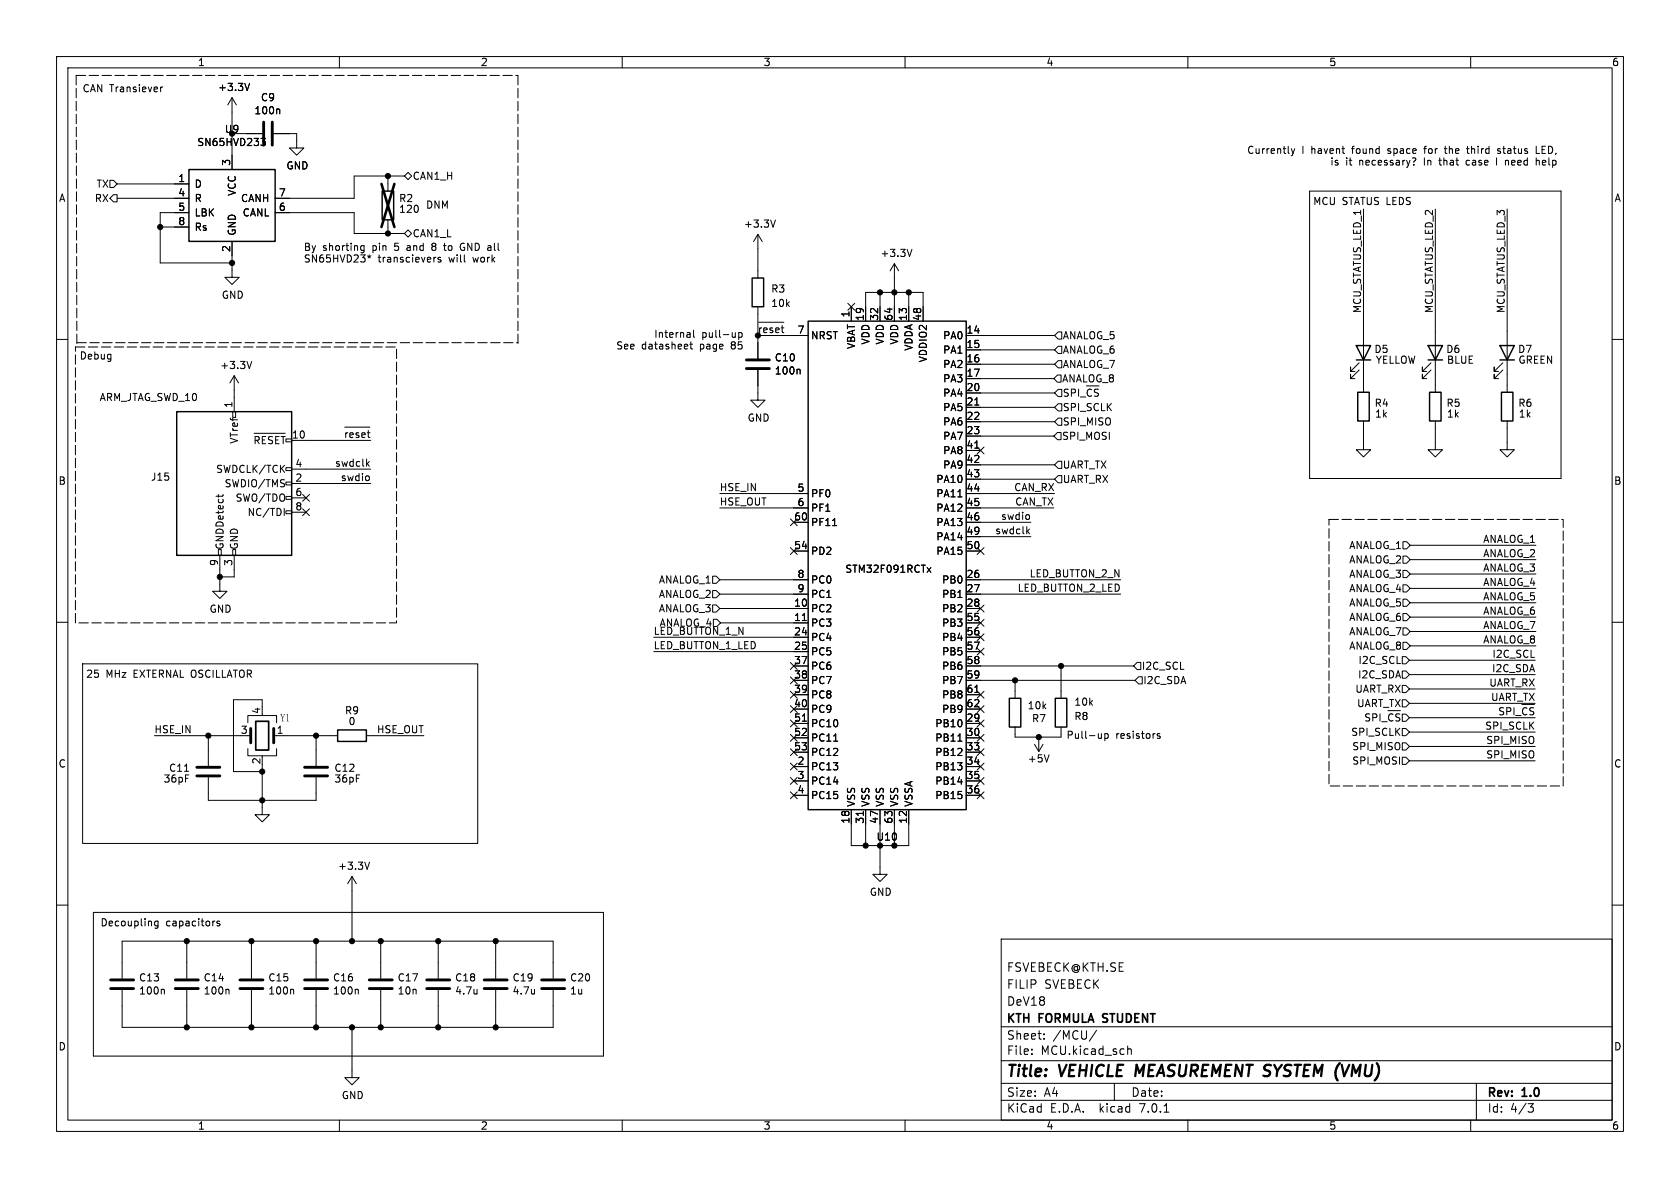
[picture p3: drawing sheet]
<svg xmlns="http://www.w3.org/2000/svg" width="297mm" height="210mm" viewBox="0 0 297 210" stroke-linecap="round" stroke-linejoin="round" font-family="sans-serif">
<g fill="none" stroke="#000" stroke-width=".18">
<path d="M10 10h277v190h-277zM12 12h273v186h-273zM28.4 15.4v.8M28.8 15.4l-.4 .2M41 17.3l-.7 1.2M41 17.3v12.7M41 17.3l.8 1.2M44.1 14.7l-.4 1.3M49.3 19.3l.2 .2v.6M60 10v2M110 10v2M160 10v2"/>
<path d="M210 10v2M260 10v2M19.4 31.9h.7l.6 .6-.6 .6h-.7zM20.1 34.4h.6v1.3h-.6l-.7-.6zM20.7 32.5h12.7M20.7 35.1h12.7M33.4 37.6h-5.1v8.9h12.7M41 23.6h5.4M46.1 24.5h.8l-.4 .4 .4 .2v.4l-.2 .2h-.4M48.4 23.6h4.1v2.6h1.2l-1.2 1.2-1.3-1.2h1.3M48.6 37.6h14v3.7h8.9M68.6 31.1v2.7"/>
<path d="M68.6 38.9v2.4M71.5 31.1l.6-.6 .7 .6-.7 .7zM71.5 31.1h-8.9v4h-14M137.1 38.9l-.4 1.3M228.3 26.3l.3 .8M228.6 27.1l-.3 .4M228.9 26.3l-.3 .8M231.5 33.8h44.5v50.8h-44.5zM237.2 26.3h.5M237.6 27.1h.1M241 37v32.3M249.9 29.1v.1"/>
<path d="M250.3 28.2l-.4 .5M253.7 37v32.3M259.3 26.3h.4M264.8 27.1h.1M264.9 26.3l-.1 .2 .1 .2M266.4 37v32.3M271.6 25.9v1.2h.6M271.6 27.9v1.3M271.8 28.3l-.2 .2M10 60h2M28.3 40.1h5.1M41 42.7v6.3h1.3l-1.3 1.3-1.2-1.3h1.2"/>
<path d="M63.8 44.1l.2 .2 .4-.1M64.4 43.4l-.1 1.2M64.4 43.5l-.4-.1-.2 .1M65 45.2l.3 .2M65.3 45.1v.3M65.3 45.4l-.2 .2M65.3 45.4l.2 .2M65.6 45.2l-.3 .2M71.5 41.3l.6-.7 .7 .7-.7 .6zM77.1 45.5h-.3M77.9 45.5h-.3l-.2 .2 .1 .1 .4 .2v.3h-.5M78.4 43.4h.5"/>
<path d="M81.5 43.2l-.1 .3 .1 .6M121.8 58.8l.2 .2v.6M122 59.6h-.1M122 59.1l-.1 .1M122.6 58.4v1.1l.2 .1M130 58.8v.8M130 59.5l-.4 .1M130.6 58.9l.4-.1 .2 .2-.1 .6h-.5M130.6 58.8v1.3M134 59.3h8.9M134 41.4v7.7M134 54.2v9.2"/>
<path d="M134 41.4l-.8 1.3M134 41.4l.7 1.3M134.1 57h4.5M149.9 53.6l1.2 1.2M150.5 54.2v2.6M151.1 53.6l-1.2 1.2M153 56.8v-5.1h10.2v5.1M155.6 51.7v5.1M158.1 46.6l-.7 1.3M158.1 46.6v10.2M158.1 46.6l.8 1.3M160.7 51.7v5.1"/>
<path d="M161.2 44.1l-.4 1.2M170.8 59.3h15.6M187.1 58.7h.6v1.2h-.6l-.7-.6zM285 60h2M41.1 72.8h.6v1h-.6zM41.4 66.4v6.4M41.4 66.4l-.8 1.3M41.4 66.4l.8 1.3M44.5 63.9l-.4 1.3M44.9 76.6h5.5M45.8 77.4l-.2-.2h-.5v1.2M47 77.2h-.6v1.2"/>
<path d="M48.2 77.2h-.5l-.2 .2M49.3 77.2h-.6v1.2M49.7 77.2h.7M50.1 77.2v1.2M51.6 77.9h13.9M60.9 75.5h4.5M122 60.8h.4M122.1 60.4v1.1l.3 .2M134 65.4v5.3h1.3l-1.3 1.3-1.3-1.3h1.3M141.3 65.3l.2 .2v.6M170.8 61.8h15.6M170.8 64.4h15.6"/>
<path d="M170.8 66.9h15.5M170.8 69.5h15.6M170.8 72h15.6M170.8 74.5h15.6M170.8 77.1h15.5M170.8 79.6h2.6M172.3 71.6h.8M172.3 79.2h.8M172.7 79l1.3 1.2M174 79l-1.3 1.2M186.9 76.5h.7v1.2h-.7l-.6-.6zM186.9 66.3h.7v1.3h-.7l-.6-.7z"/>
<path d="M187.1 73.9h.6v1.3h-.6l-.7-.7zM187.1 71.4h.6v1.2h-.6l-.7-.6zM187.1 61.2h.6v1.3h-.6l-.7-.7zM187.1 63.8h.6v1.2h-.6l-.7-.6zM187.1 68.8h.6v1.3h-.6l-.7-.6zM188.9 68.8h-.5l-.3 .2M190.1 69l-.2-.2h-.5v1.3M190.7 68.8v1.3M193 68.9l-.4-.1-.3 .3M194.2 68.8h-.5l-.2 .2M240.3 65.4l-1.5 1.5v-.7v.7h.7M240.3 64.1l-1.5 1.6v-.8v.8h.7"/>
<path d="M241 74.4v5.1h1.3l-1.3 1.3-1.2-1.3h1.2M253 65.4l-1.5 1.5v-.7v.7h.7M253 64.1l-1.5 1.6v-.8v.8h.7M253.7 74.4v5.1h1.3l-1.3 1.3-1.2-1.3h1.2M265.7 65.4l-1.5 1.5v-.7v.7h.7M265.7 64.1l-1.5 1.6v-.8v.8h.7M266.4 74.4v5.1h1.3l-1.3 1.3-1.2-1.3h1.2M38.6 87.4v.5M38.6 97.2h.5v1h-.5zM38.9 98.2v6.3h1.2l-1.2 1.3-1.3-1.3h1.3M39.4 87.4v.1M41.1 97.2h.6v1h-.6z"/>
<path d="M41.4 98.2v3.8h-2.5M49.8 82.8l.5 .7M50.2 89.9v1.2M50.3 82.2l-.7 .8M50.5 90.3h1.1v.5h-1.1zM50.5 82.7h1.1v.5h-1.1zM50.5 87.8h1.1v.5h-1.1zM50.5 85.2h1.1v.5h-1.1zM51.6 85.5h13.9M51.6 82.9h13.9M51.6 88h2.5M51.6 90.6h2.5"/>
<path d="M53.5 89.9l1.2 1.3M53.5 87.4l1.2 1.2M54.7 89.9l-1.2 1.3M54.7 87.4l-1.2 1.2M64.9 81.9l.4 .5M65.2 84.2l.1 .2-.1 .5M65.3 81.6l-.5 .5M127.3 87.2h15.6M127.3 89.8h15.6M139.7 96.8l1.2 1.2M139.7 91.7l1.2 1.2M140.3 92.3h2.6"/>
<path d="M140.3 97.4h2.6M140.9 96.8l-1.2 1.2M140.9 91.7l-1.2 1.2M147.2 92.9h.7M169.3 87.8h.8M170.8 82.2h15.6M170.8 84.7h15.6M170.8 87.2h15.6M170.8 89.8h15.5M170.8 92.3h11.4M170.8 94.9h11.4M170.8 97.4h2.6"/>
<path d="M172.7 96.8l1.3 1.2M174 96.8l-1.3 1.2M181.6 93.9l.4 .5M181.9 91l.1 .2-.1 .6M182 93.5l-.5 .5M187.1 81.5h.6v1.3h-.6l-.7-.6zM187.1 84.1h.6v1.2h-.6l-.7-.6zM248 98.3h.7l.6 .6-.6 .7h-.7zM248 95.8h.7l.6 .6-.6 .6h-.7zM249.3 98.9h22.2M249.3 96.4h22.2M10 110h2"/>
<path d="M14.6 117.3h69.9v31.8h-69.9zM115.6 112.6h27.3M115.6 115.2h27.3M126 101.9h.6l.7 .6-.7 .6h-.6zM126 106.9h.6l.7 .7-.7 .6h-.6zM126 104.4h.6l.7 .6-.7 .7h-.6zM126.1 109.5h.6l.7 .6-.7 .6h-.6zM127.3 107.6h15.6M127.3 102.5h15.6M127.3 105h15.6M127.4 110.1h15.5M139.7 119.7l1.2 1.2"/>
<path d="M139.7 117.1l1.2 1.2M140.3 117.7h2.6M140.9 119.7l-1.2 1.2M140.9 117.1l-1.2 1.2M141.8 109.7h.8M163.9 100.3l.7 .9M164.6 100.3l-.7 .9M169.3 105.6h.8M170.8 107.6h2.6M170.8 110.1h2.6M170.8 112.6h2.6M170.8 115.2h2.6"/>
<path d="M170.8 102.5h27.3M170.8 105h27.3M170.8 117.7h29.6M172.7 107l1.3 1.2M172.7 112l1.3 1.3M172.7 109.5l1.3 1.2M172.7 114.6l1.3 1.2M174 107l-1.3 1.2M174 112l-1.3 1.3M174 109.5l-1.3 1.2M174 114.6l-1.3 1.2M187.6 117.7v5.7"/>
<path d="M200.4 117.7l.6-.6h.7v1.3h-.7zM201.3 119.6h.6v1.3h-.6l-.6-.6zM247.9 116.1h.6l.7 .6-.7 .6h-.6zM247.9 118.6h.6l.7 .7-.7 .6h-.6zM248 103.4h.7l.6 .6-.6 .6h-.7zM248 111h.7l.6 .6-.6 .7h-.7zM248 105.9h.7l.6 .7-.6 .6h-.7zM248 108.5h.7l.6 .6-.6 .6h-.7zM248 113.5h.7l.6 .7-.6 .6h-.7zM248 100.8h.7l.6 .7-.6 .6h-.7zM249.2 116.7h22.2M249.2 119.3h22.2"/>
<path d="M249.3 104h22.2M249.3 109.1h22.2M249.3 101.5h22.2M249.3 106.6h22.2M249.3 111.6h22.2M249.3 114.2h22.2M285 110h2M27.3 130h15.2M36.8 137.4v4.1h19.1v-4.1M36.8 130v5.4M43.8 127.8v-1.3h5.1v1.3M43.8 132.3v1.3h5.1v-1.3"/>
<path d="M43.8 130h.5M46.4 135.1v8.9h1.2l-1.2 1.3-1.3-1.3h1.3M46.4 125v-1.3h-5.1v12.7h5.1M46.4 133.6v.3M48.4 130h11.3M55.9 130v5.4M64.8 130h10.1M139.7 122.2l1.2 1.2M139.7 129.8l1.2 1.2M139.7 127.3l1.2 1.2M139.7 124.7l1.2 1.3M139.7 137.4l1.2 1.3"/>
<path d="M139.7 134.9l1.2 1.2M139.7 132.4l1.2 1.2M139.7 140l1.2 1.2M140.3 135.5h2.6M140.3 127.9h2.6M140.3 138h2.6M140.3 130.4h2.6M140.3 133h2.6M140.3 120.3h2.6M140.3 122.8h2.6M140.3 125.3h2.6M140.9 122.2l-1.2 1.2"/>
<path d="M140.9 129.8l-1.2 1.2M140.9 127.3l-1.2 1.2M140.9 124.7l-1.2 1.3M140.9 140l-1.2 1.2M140.9 137.4l-1.2 1.3M140.9 134.9l-1.2 1.2M140.9 132.4l-1.2 1.2M141.8 127.5h.8M147.4 131h.7M169.3 131h.8M169.3 138.2h.8M170.8 135.5h2.6"/>
<path d="M170.8 127.9h2.6M170.8 138h2.6M170.8 130.4h2.6M170.8 133h2.6M170.8 120.3h29.9M170.8 122.8h2.6M170.8 125.3h2.6M172.3 122.4h.8M172.7 132.4l1.3 1.2M172.7 137.4l1.3 1.3M172.7 140l1.3 1.2M172.7 122.2l1.3 1.2"/>
<path d="M172.7 127.3l1.3 1.2M172.7 124.7l1.3 1.3M172.7 134.9l1.3 1.2M172.7 129.8l1.3 1.2M174 132.4l-1.3 1.2M174 137.4l-1.3 1.3M174 140l-1.3 1.2M174 122.2l-1.3 1.2M174 127.3l-1.3 1.2M174 124.7l-1.3 1.3M174 134.9l-1.3 1.2M174 129.8l-1.3 1.2"/>
<path d="M179.5 120.3v3.1M179.5 128.5v1.8h8.1v-1.8M182.9 131.6l.7 1.2M183.6 130.3v2.5M184.4 131.6l-.8 1.2M185.5 133.4l-.5 1.3M194.7 129.7v.8M194.7 130.4l-.3 .1M195.3 129.7h.4l.2 .2-.1 .6h-.5M195.3 129.7v1.3M205.1 129.7h-.3l-.2 .2v.1l.5 .2v.3h-.5M242.1 126.3l-.4-.1-.3 .2"/>
<path d="M243.4 126.4l-.2-.2h-.5v1.3M244 126.2v1.3M246.3 126.3l-.4-.1-.4 .3M247.5 126.3l-.5-.1-.3 .2M247.9 133.9h.6l.7 .6-.7 .6h-.6zM247.9 131.3h.6l.7 .7-.7 .6h-.6zM247.9 128.8h.6l.7 .6-.7 .6h-.6zM247.9 121.2h.6l.7 .6-.7 .6h-.6zM247.9 123.7h.6l.7 .6-.7 .7h-.6zM247.9 126.2h.6l.7 .7-.7 .6h-.6zM249.2 121.8h22.2M249.2 124.3h22.2"/>
<path d="M249.2 129.4h22.2M249.2 126.9h22.2M249.2 132h22.2M249.2 134.5h22.2M10 160h2M62.2 154.9l-.7 1.3M62.2 154.9v11.5M62.2 154.9l.8 1.3M65.3 152.4l-.4 1.3M140.3 140.6h2.6M150.5 143.1v6.4h10.2v-6.4M152.6 143.4v.8"/>
<path d="M153 143.1v6.4M155.6 143.1v11.5h1.2l-1.2 1.2-1.3-1.2h1.3M158.1 143.1v6.4M170.8 140.6h2.6M285 160h2M16.5 161.3h90.2v25.4h-90.2zM21.6 173v-6.6h76.2v6.6M21.6 175v6.6h76.2v-6.6M27.9 162.8v1.1l-.2 .2-.3-.1M27.9 162.9l-.3-.1-.3 .3 .2 .5h.4M28.9 174.9l.2 .2v.6M33 166.4v6.6"/>
<path d="M33 175v6.6M37.9 162.8h.1M38.8 162.9l-.3-.1-.2 .2 .1 .2 .4 .1v.3h-.5M40.3 174.9l.2 .2v.6M44.4 166.4v6.6M44.4 175v6.6M51.7 174.9l.2 .2v.6M55.9 166.4v6.6M55.9 175v6.6M63.2 174.9l.1 .2v.6M67.3 166.4v6.6M67.3 175v6.6"/>
<path d="M77.5 166.4v6.6M77.5 175v6.6M87.6 166.4v6.6M87.6 175v6.6M177 166h108v32h-108zM60 198v2M62.2 181.6v8.9h1.3l-1.3 1.3-1.2-1.3h1.2M110 198v2M160 198v2M177 194.5h108M177 191.5h108M177 187.5h108"/>
<path d="M177 181.5h108M182.4 186.3v.1M182.4 185.5v.1M184.6 183.6v.1M184.6 182.8v.1M193.9 182.1l-1.3 2M197 191.5v3M199.4 184.9v1.5M199.4 185.5l.2-.1 .3 .1 .1 .9M205.8 196.6h.8M210 198v2M260 198v2"/>
<path d="M261 191.5v6.5M270.1 195.1h1l-.5 .6 .4 .1 .1 .5-.3 .3h-.4"/>
</g>
<g fill="none" stroke="#000" stroke-width=".51">
<path d="M46.6 21.6v4.1M48.1 21.6v4.1M132 65.2h4M132 63.6h4M34.8 137.2h4.1M34.8 135.6h4.1M44.3 128.8v2.5M48.4 128.8v2.5M53.8 137.2h4.1M53.8 135.6h4.1M19.6 174.8h4M19.6 173.2h4"/>
<path d="M31 174.8h4.1M31 173.2h4.1M42.4 174.8h4.1M42.4 173.2h4.1M53.8 174.8h4.1M53.8 173.2h4.1M65.3 174.8h4M65.3 173.2h4M75.4 174.8h4.1M75.4 173.2h4.1M85.6 174.8h4.1M85.6 173.2h4.1"/>
<path d="M95.8 174.8h4M95.8 173.2h4"/>
</g>
<g fill="none" stroke="#000" stroke-width=".25">
<path d="M33.4 30h15.2v12.7h-15.2zM67.6 33.8h2v5.1h-2zM133 49.1h2v5.1h-2zM142.9 56.8h27.9v86.3h-27.9zM31.2 72.8h20.4v25.4h-20.4zM239.8 61.1h2.5l-1.3 2.5zM239.8 63.6h2.5M240 69.3h2.1v5.1h-2.1zM252.5 61.1h2.5l-1.3 2.5zM252.5 63.6h2.5M252.7 69.3h2.1v5.1h-2.1zM265.2 61.1h2.5l-1.3 2.5z"/>
<path d="M265.2 63.6h2.5M265.4 69.3h2.1v5.1h-2.1zM59.7 129h5.1v2.1h-5.1zM178.4 123.4h2.1v5.1h-2.1zM186.6 123.4h2v5.1h-2z"/>
</g>
<path d="M67.4 32.5l2.3 7.6M69.7 32.5l-2.3 7.6" fill="none" stroke="#000" stroke-width=".46"/>
<path d="M45.2 127.5h2.3v5.1h-2.3z" fill="none" stroke="#000" stroke-width=".3"/>
<path d="M13.5 13.3l.1 47.4M13.5 13.3h78.1M91.6 13.3v47.4M13.3 61.3h56.8v48.8h-56.8v-48.8M13.6 60.6h78M234.9 91.8h41.5v47.1h-41.5v-47.1" fill="none" stroke="#000" stroke-width=".18" stroke-dasharray="1.7 .6"/>
<g fill="#000" stroke="#000" stroke-width=".18">
<circle cx="68.6" cy="31.1" r=".46"/>
<circle cx="28.3" cy="40.1" r=".46"/>
<circle cx="41" cy="46.5" r=".46"/>
<circle cx="68.6" cy="41.3" r=".46"/>
<circle cx="155.6" cy="51.7" r=".46"/>
<circle cx="158.1" cy="51.7" r=".46"/>
<circle cx="160.7" cy="51.7" r=".46"/>
<circle cx="38.9" cy="102" r=".46"/>
<circle cx="187.6" cy="117.7" r=".46"/>
<circle cx="36.8" cy="130" r=".46"/>
<circle cx="46.4" cy="136.4" r=".46"/>
<circle cx="55.9" cy="130" r=".46"/>
<circle cx="179.5" cy="120.3" r=".46"/>
<circle cx="183.6" cy="130.3" r=".46"/>
<circle cx="46.4" cy="141.5" r=".46"/>
<circle cx="153" cy="149.5" r=".46"/>
<circle cx="155.6" cy="149.5" r=".46"/>
<circle cx="158.1" cy="149.5" r=".46"/>
<circle cx="33" cy="166.4" r=".46"/>
<circle cx="44.4" cy="166.4" r=".46"/>
<circle cx="55.9" cy="166.4" r=".46"/>
<circle cx="62.2" cy="166.4" r=".46"/>
<circle cx="67.3" cy="166.4" r=".46"/>
<circle cx="77.5" cy="166.4" r=".46"/>
<circle cx="87.6" cy="166.4" r=".46"/>
<circle cx="33" cy="181.6" r=".46"/>
<circle cx="44.4" cy="181.6" r=".46"/>
<circle cx="55.9" cy="181.6" r=".46"/>
<circle cx="62.2" cy="181.6" r=".46"/>
<circle cx="67.3" cy="181.6" r=".46"/>
<circle cx="77.5" cy="181.6" r=".46"/>
<circle cx="87.6" cy="181.6" r=".46"/>
</g>
<g font-size="2.8">
<text x="178" y="190.8">Title:</text>
<text x="187.4" y="190.8">VEHICLE MEASUREMENT SYSTEM (VMU)</text>
</g>
<g font-size="2.1">
<text x="178" y="171.9">FSVEBECK@KTH.SE</text>
<text x="178" y="177.9">DeV18</text>
<text x="178" y="174.9">FILIP</text>
<text x="184.7" y="174.9">SVEBECK</text>
<text x="178" y="183.9">Sheet:</text>
<text x="178" y="181.1">KTH</text>
<text x="183.8" y="181.1">FORMULA STUDENT</text>
<text x="186.2" y="183.9">/MCU/</text>
<text x="178" y="186.6">File:</text>
<text x="184" y="186.6">MCU.kicad_sch</text>
<text x="178" y="196.8">KiCad</text>
<text x="178" y="194">Size:</text>
<text x="184.6" y="194">A4</text>
<text x="185.7" y="196.8">E.D.A.</text>
<text x="194.4" y="196.8">kicad</text>
<text x="200" y="194">Date:</text>
<text x="201.5" y="196.8">7.0.1</text>
<text x="263" y="194.2">Rev:</text>
<text x="263" y="196.8">Id:</text>
<text x="267" y="196.8">4/3</text>
<text x="269.2" y="194.2">1.0</text>
</g>
<g font-size="1.8">
<text x="35" y="11.8">1</text>
<text x="85" y="11.8">2</text>
<text x="135" y="11.8">3</text>
<text x="185" y="11.8">4</text>
<text x="235" y="11.8">5</text>
<text x="285" y="11.8">6</text>
<text x="14.6" y="16.4">CAN Transiever</text>
<text x="38.5" y="16.2">+3.3V</text>
<text x="39.7" y="23.7">U9</text>
<text x="44.9" y="20.4">100n</text>
<text x="46.1" y="18">C9</text>
<text x="34.8" y="26">SN65HVD233</text>
<text x="40.8" y="29.4" transform="rotate(-90 40.8 29.4)">3</text>
<text x="220.4" y="27.3">Currently</text>
<text x="230" y="27.3">I havent</text>
<text x="235.1" y="29.3">is</text>
<text x="237.8" y="29.3">it</text>
<text x="239.1" y="27.3">found</text>
<text x="240.2" y="29.3">necessary?</text>
<text x="245.5" y="27.3">space</text>
<text x="251.8" y="29.3">In</text>
<text x="252.1" y="27.3">for</text>
<text x="254.6" y="29.3">that</text>
<text x="255.8" y="27.3">the</text>
<text x="259.5" y="29.3">case</text>
<text x="259.9" y="27.3">third</text>
<text x="264.9" y="29.3">I need</text>
<text x="265.4" y="27.3">status</text>
<text x="272.2" y="29.3">help</text>
<text x="272.3" y="27.3">LED,</text>
<text x="10.4" y="35.8">A</text>
<text x="16.6" y="35.9">RX</text>
<text x="16.9" y="33.3">TX</text>
<text x="31.5" y="32.3">1</text>
<text x="31.5" y="34.8">4</text>
<text x="34.4" y="33.3">D</text>
<text x="34.4" y="35.9">R</text>
<text x="41.8" y="34.7" transform="rotate(-90 41.8 34.7)">VCC</text>
<text x="42.5" y="35.9">CANH</text>
<text x="49.2" y="34.8">7</text>
<text x="50.6" y="30.1">GND</text>
<text x="70.5" y="35.9">R2</text>
<text x="73" y="31.9">CAN1_H</text>
<text x="285.4" y="35.8">A</text>
<text x="31.5" y="37.3">5</text>
<text x="31.5" y="39.9">8</text>
<text x="34.4" y="38.4">LBK</text>
<text x="34.4" y="41">Rs</text>
<text x="41.8" y="41.7" transform="rotate(-90 41.8 41.7)">GND</text>
<text x="42.8" y="38.4">CANL</text>
<text x="49.2" y="37.3">6</text>
<text x="70.5" y="37.8">120</text>
<text x="75.2" y="37">DNM</text>
<text x="131.5" y="40.4">+3.3V</text>
<text x="232.2" y="36.3">MCU STATUS LEDS</text>
<text x="40.8" y="44.6" transform="rotate(-90 40.8 44.6)">2</text>
<text x="53.7" y="44.4">By</text>
<text x="53.7" y="46.5">SN65HVD23*</text>
<text x="57.1" y="44.4">shorting</text>
<text x="65.9" y="44.4">pin</text>
<text x="66.9" y="46.5">transcievers</text>
<text x="69.9" y="44.4">5</text>
<text x="72.2" y="44.4">and</text>
<text x="73" y="42.1">CAN1_L</text>
<text x="76.7" y="44.4">8</text>
<text x="79" y="44.4">to</text>
<text x="79.4" y="46.5">will</text>
<text x="82" y="44.4">GND all</text>
<text x="83.8" y="46.5">work</text>
<text x="155.6" y="45.6">+3.3V</text>
<text x="39.1" y="53">GND</text>
<text x="136.3" y="51.9">R3</text>
<text x="115.5" y="59.8">Internal</text>
<text x="123.9" y="59.8">pull-up</text>
<text x="134" y="59">~{reset} 7</text>
<text x="136.3" y="54.4">10k</text>
<text x="140.9" y="59.1">7</text>
<text x="150.2" y="56.2" transform="rotate(-90 150.2 56.2)">1</text>
<text x="152.8" y="56.8" transform="rotate(-90 152.8 56.8)">19</text>
<text x="155.3" y="56.8" transform="rotate(-90 155.3 56.8)">32</text>
<text x="157.9" y="56.8" transform="rotate(-90 157.9 56.8)">64</text>
<text x="160.4" y="56.8" transform="rotate(-90 160.4 56.8)">13</text>
<text x="162.9" y="56.8" transform="rotate(-90 162.9 56.8)">48</text>
<text x="170.8" y="59.1">14</text>
<text x="240.7" y="55.5" transform="rotate(-90 240.7 55.5)">MCU_STATUS_LED_1</text>
<text x="253.4" y="55.5" transform="rotate(-90 253.4 55.5)">MCU_STATUS_LED_2</text>
<text x="266.1" y="55.5" transform="rotate(-90 266.1 55.5)">MCU_STATUS_LED_3</text>
<text x="14.1" y="63.6">Debug</text>
<text x="38.9" y="65.4">+3.3V</text>
<text x="108.8" y="61.8">See</text>
<text x="113.3" y="61.8">datasheet</text>
<text x="123.6" y="61.8">page</text>
<text x="129.3" y="61.8">85</text>
<text x="136.9" y="64">C10</text>
<text x="143.4" y="60.1">NRST</text>
<text x="151.3" y="61.8" transform="rotate(-90 151.3 61.8)">VBAT</text>
<text x="153.9" y="61" transform="rotate(-90 153.9 61)">VDD</text>
<text x="156.4" y="61" transform="rotate(-90 156.4 61)">VDD</text>
<text x="158.9" y="61" transform="rotate(-90 158.9 61)">VDD</text>
<text x="161.5" y="62.1" transform="rotate(-90 161.5 62.1)">VDDA</text>
<text x="164" y="64.2" transform="rotate(-90 164 64.2)">VDDIO2</text>
<text x="166.6" y="60.1">PA0</text>
<text x="166.6" y="62.7">PA1</text>
<text x="166.6" y="65.2">PA2</text>
<text x="170.8" y="61.6">15</text>
<text x="170.8" y="64.1">16</text>
<text x="187.9" y="60.1">ANALOG_5</text>
<text x="187.9" y="62.7">ANALOG_6</text>
<text x="187.9" y="65.2">ANALOG_7</text>
<text x="242.9" y="62.5">D5</text>
<text x="243.2" y="64.5">YELLOW</text>
<text x="255.6" y="62.5">D6</text>
<text x="255.7" y="64.5">BLUE</text>
<text x="268.3" y="62.5">D7</text>
<text x="268.4" y="64.5">GREEN</text>
<text x="17.6" y="71.1">ARM_JTAG_SWD_10</text>
<text x="136.9" y="66.4">100n</text>
<text x="166.6" y="67.8">PA3</text>
<text x="166.6" y="70.3">PA4</text>
<text x="170.8" y="66.7">17</text>
<text x="170.8" y="69.2">20</text>
<text x="170.8" y="71.8">21</text>
<text x="187.8" y="67.8">ANALOG_8</text>
<text x="187.9" y="70.9">SPI_~{CS}</text>
<text x="41.1" y="72.2" transform="rotate(-90 41.1 72.2)">1</text>
<text x="51.6" y="77.6">10</text>
<text x="60.7" y="77.5">~{reset}</text>
<text x="132.1" y="74.7">GND</text>
<text x="166.6" y="72.8">PA5</text>
<text x="166.6" y="75.4">PA6</text>
<text x="166.6" y="77.9">PA7</text>
<text x="170.8" y="74.3">22</text>
<text x="170.8" y="76.8">23</text>
<text x="187.8" y="77.9">SPI_MOSI</text>
<text x="187.9" y="75.4">SPI_MISO</text>
<text x="187.9" y="72.8">SPI_SCLK</text>
<text x="243" y="72.1">R4</text>
<text x="243" y="74">1k</text>
<text x="255.7" y="72.1">R5</text>
<text x="255.7" y="74">1k</text>
<text x="268.4" y="72.1">R6</text>
<text x="268.4" y="74">1k</text>
<text x="38.1" y="83.8">SWDCLK/TCK</text>
<text x="42.2" y="78.6" transform="rotate(-90 42.2 78.6)">VTref</text>
<text x="44.7" y="79.3">~{RESET}</text>
<text x="52.2" y="82.7">4</text>
<text x="59.1" y="82.6">swdclk</text>
<text x="166.6" y="80.5">PA8</text>
<text x="166.6" y="83">PA9</text>
<text x="170.8" y="79.4">41</text>
<text x="170.8" y="81.9">42</text>
<text x="187.9" y="83">UART_TX</text>
<text x="10.3" y="85.8">B</text>
<text x="26.6" y="85.1">J15</text>
<text x="39.6" y="86.3">SWDIO/TMS</text>
<text x="41.5" y="88.8">SWO/TDO</text>
<text x="52.2" y="85.2">2</text>
<text x="52.2" y="87.8">6</text>
<text x="60.1" y="85.1">swdio</text>
<text x="127.3" y="89.4">HSE_OUT</text>
<text x="127.3" y="86.9">HSE_IN</text>
<text x="140.9" y="87">5</text>
<text x="140.9" y="89.5">6</text>
<text x="143.4" y="88.1">PF0</text>
<text x="165.4" y="85.5">PA10</text>
<text x="165.4" y="88.1">PA11</text>
<text x="170.8" y="84.5">43</text>
<text x="170.8" y="87">44</text>
<text x="170.8" y="89.5">45</text>
<text x="179.2" y="86.9">CAN_RX</text>
<text x="179.3" y="89.4">CAN_TX</text>
<text x="187.9" y="85.5">UART_RX</text>
<text x="285.3" y="85.8">B</text>
<text x="43.6" y="91.4">NC/TDI</text>
<text x="52.2" y="90.3">8</text>
<text x="140.3" y="92.1">60</text>
<text x="143.4" y="90.6">PF1</text>
<text x="143.4" y="93.2">PF11</text>
<text x="165.4" y="90.6">PA12</text>
<text x="165.4" y="93.2">PA13</text>
<text x="165.4" y="95.7">PA14</text>
<text x="170.8" y="92.1">46</text>
<text x="170.8" y="94.6">49</text>
<text x="175.8" y="94.5">swdclk</text>
<text x="176.9" y="92">swdio</text>
<text x="38.6" y="100.1" transform="rotate(-90 38.6 100.1)">9</text>
<text x="39.7" y="97.2" transform="rotate(-90 39.7 97.2)">GNDDetect</text>
<text x="41.1" y="100.1" transform="rotate(-90 41.1 100.1)">3</text>
<text x="42.2" y="97.2" transform="rotate(-90 42.2 97.2)">GND</text>
<text x="140.3" y="97.2">54</text>
<text x="143.4" y="98.2">PD2</text>
<text x="149.4" y="101.4">STM32F091RCTx</text>
<text x="165.4" y="98.2">PA15</text>
<text x="170.8" y="97.2">50</text>
<text x="238.4" y="99.8">ANALOG_2</text>
<text x="238.4" y="97.2">ANALOG_1</text>
<text x="262.1" y="101.1">ANALOG_3</text>
<text x="262.1" y="98.6">ANALOG_2</text>
<text x="262.1" y="96">ANALOG_1</text>
<text x="116.4" y="103.3">ANALOG_1</text>
<text x="116.4" y="105.9">ANALOG_2</text>
<text x="140.3" y="107.3">10</text>
<text x="140.9" y="102.2">8</text>
<text x="140.9" y="104.8">9</text>
<text x="143.4" y="103.3">PC0</text>
<text x="143.4" y="105.9">PC1</text>
<text x="166.4" y="103.3">PB0</text>
<text x="166.4" y="105.9">PB1</text>
<text x="170.8" y="102.2">26</text>
<text x="170.8" y="104.8">27</text>
<text x="170.8" y="107.3">28</text>
<text x="179.8" y="104.7">LED_BUTTON_2_LED</text>
<text x="181.9" y="102.1">LED_BUTTON_2_N</text>
<text x="238.4" y="104.8">ANALOG_4</text>
<text x="238.4" y="107.4">ANALOG_5</text>
<text x="238.4" y="102.3">ANALOG_3</text>
<text x="262.1" y="103.7">ANALOG_4</text>
<text x="262.1" y="106.2">ANALOG_5</text>
<text x="37" y="108.5">GND</text>
<text x="115.6" y="112.3">LED_BUTTON_1_N</text>
<text x="116.4" y="108.4">ANALOG_3</text>
<text x="116.5" y="110.9">ANALOG_4</text>
<text x="140.3" y="109.9">11</text>
<text x="140.3" y="112.4">24</text>
<text x="143.4" y="108.4">PC2</text>
<text x="143.4" y="110.9">PC3</text>
<text x="143.4" y="113.5">PC4</text>
<text x="166.4" y="108.4">PB2</text>
<text x="166.4" y="110.9">PB3</text>
<text x="166.4" y="113.5">PB4</text>
<text x="170.8" y="109.9">55</text>
<text x="170.8" y="112.4">56</text>
<text x="238.4" y="112.5">ANALOG_7</text>
<text x="238.4" y="109.9">ANALOG_6</text>
<text x="262.1" y="108.7">ANALOG_6</text>
<text x="262.1" y="111.3">ANALOG_7</text>
<text x="262.1" y="113.8">ANALOG_8</text>
<text x="15.2" y="119.9">25</text>
<text x="18.8" y="119.9">MHz</text>
<text x="23.7" y="119.9">EXTERNAL OSCILLATOR</text>
<text x="115.6" y="114.8">LED_BUTTON_1_LED</text>
<text x="140.3" y="114.9">25</text>
<text x="140.3" y="117.5">37</text>
<text x="143.4" y="116">PC5</text>
<text x="143.4" y="118.6">PC6</text>
<text x="166.4" y="116">PB5</text>
<text x="166.4" y="118.6">PB6</text>
<text x="170.8" y="114.9">57</text>
<text x="170.8" y="117.5">58</text>
<text x="201.9" y="118.6">I2C_SCL</text>
<text x="238.4" y="115">ANALOG_8</text>
<text x="240" y="117.5">I2C_SCL</text>
<text x="263.7" y="118.9">I2C_SDA</text>
<text x="263.7" y="116.4">I2C_SCL</text>
<text x="140.3" y="120">38</text>
<text x="140.3" y="122.6">39</text>
<text x="140.3" y="125.1">40</text>
<text x="143.4" y="121.1">PC7</text>
<text x="143.4" y="123.6">PC8</text>
<text x="166.4" y="121.1">PB7</text>
<text x="166.4" y="123.6">PB8</text>
<text x="170.8" y="120">59</text>
<text x="170.8" y="122.6">61</text>
<text x="170.8" y="125.1">62</text>
<text x="181.6" y="125.5">10k</text>
<text x="189.9" y="124.9">10k</text>
<text x="202.1" y="121.1">I2C_SDA</text>
<text x="239.5" y="122.6">UART_RX</text>
<text x="239.8" y="125.2">UART_TX</text>
<text x="240" y="120.1">I2C_SDA</text>
<text x="263.2" y="121.4">UART_RX</text>
<text x="263.5" y="124">UART_TX</text>
<text x="27.3" y="129.7">HSE_IN</text>
<text x="42.5" y="129.8">3</text>
<text x="46.1" y="126.3" transform="rotate(-90 46.1 126.3)">4</text>
<text x="48.9" y="129.8">1</text>
<text x="49.5" y="127.8">Y1</text>
<text x="60.9" y="126.4">R9</text>
<text x="61.6" y="128.3">0</text>
<text x="66.5" y="129.7">HSE_OUT</text>
<text x="140.3" y="127.6">51</text>
<text x="140.3" y="130.2">52</text>
<text x="143.4" y="126.2">PC9</text>
<text x="143.4" y="128.7">PC10</text>
<text x="143.4" y="131.3">PC11</text>
<text x="165.2" y="128.7">PB10</text>
<text x="165.2" y="131.3">PB11</text>
<text x="166.4" y="126.2">PB9</text>
<text x="170.8" y="127.6">29</text>
<text x="170.8" y="130.2">30</text>
<text x="182.4" y="127.8">R7</text>
<text x="188.4" y="130.7">Pull-up</text>
<text x="189.9" y="127.4">R8</text>
<text x="197.1" y="130.7">resistors</text>
<text x="238.8" y="130.2">SPI_SCLK</text>
<text x="241.1" y="128.3">SPI_~{CS}</text>
<text x="262.4" y="129.1">SPI_SCLK</text>
<text x="262.6" y="131.6">SPI_MISO</text>
<text x="264.7" y="126.5">SPI_~{CS}</text>
<text x="10.3" y="135.8">C</text>
<text x="29.8" y="136.6">C11</text>
<text x="46.1" y="135.2" transform="rotate(-90 46.1 135.2)">2</text>
<text x="59.1" y="136.6">C12</text>
<text x="140.3" y="132.7">53</text>
<text x="140.9" y="135.3">2</text>
<text x="140.9" y="137.8">3</text>
<text x="143.4" y="136.3">PC13</text>
<text x="143.4" y="133.8">PC12</text>
<text x="165.2" y="133.8">PB12</text>
<text x="165.2" y="136.3">PB13</text>
<text x="170.8" y="132.7">33</text>
<text x="170.8" y="135.3">34</text>
<text x="170.8" y="137.8">35</text>
<text x="181.6" y="134.9">+5V</text>
<text x="238.9" y="135.3">SPI_MOSI</text>
<text x="238.9" y="132.8">SPI_MISO</text>
<text x="262.6" y="134.1">SPI_MISO</text>
<text x="285.3" y="135.8">C</text>
<text x="28.9" y="138.5">36pF</text>
<text x="59.1" y="138.5">36pF</text>
<text x="140.9" y="140.3">4</text>
<text x="143.4" y="138.9">PC14</text>
<text x="143.4" y="141.4">PC15</text>
<text x="151.3" y="142.6" transform="rotate(-90 151.3 142.6)">VSS</text>
<text x="153.9" y="142.6" transform="rotate(-90 153.9 142.6)">VSS</text>
<text x="156.4" y="142.6" transform="rotate(-90 156.4 142.6)">VSS</text>
<text x="158.9" y="142.6" transform="rotate(-90 158.9 142.6)">VSS</text>
<text x="161.5" y="142.6" transform="rotate(-90 161.5 142.6)">VSSA</text>
<text x="165.2" y="138.9">PB14</text>
<text x="165.2" y="141.4">PB15</text>
<text x="170.8" y="140.3">36</text>
<text x="150.2" y="145.7" transform="rotate(-90 150.2 145.7)">18</text>
<text x="152.8" y="145.7" transform="rotate(-90 152.8 145.7)">31</text>
<text x="154.9" y="148.8">U10</text>
<text x="155.3" y="145.7" transform="rotate(-90 155.3 145.7)">47</text>
<text x="157.9" y="145.7" transform="rotate(-90 157.9 145.7)">63</text>
<text x="160.4" y="145.7" transform="rotate(-90 160.4 145.7)">12</text>
<text x="59.7" y="153.9">+3.3V</text>
<text x="153.7" y="158.5">GND</text>
<text x="17.8" y="163.8">Decoupling</text>
<text x="29.3" y="163.8">capacitors</text>
<text x="24.5" y="173.6">C13</text>
<text x="35.9" y="173.6">C14</text>
<text x="47.4" y="173.6">C15</text>
<text x="58.8" y="173.6">C16</text>
<text x="70.2" y="173.6">C17</text>
<text x="80.4" y="173.6">C18</text>
<text x="90.6" y="173.6">C19</text>
<text x="100.7" y="173.6">C20</text>
<text x="24.5" y="176">100n</text>
<text x="35.9" y="176">100n</text>
<text x="47.4" y="176">100n</text>
<text x="58.8" y="176">100n</text>
<text x="70.2" y="176">10n</text>
<text x="80.4" y="176">4.7u</text>
<text x="90.6" y="176">4.7u</text>
<text x="100.7" y="176">1u</text>
<text x="10.3" y="185.8">D</text>
<text x="285.3" y="185.8">D</text>
<text x="60.4" y="194.4">GND</text>
<text x="35" y="199.8">1</text>
<text x="85" y="199.8">2</text>
<text x="135" y="199.8">3</text>
<text x="185" y="199.8">4</text>
<text x="235" y="199.8">5</text>
<text x="285" y="199.8">6</text>
</g>
</svg>
